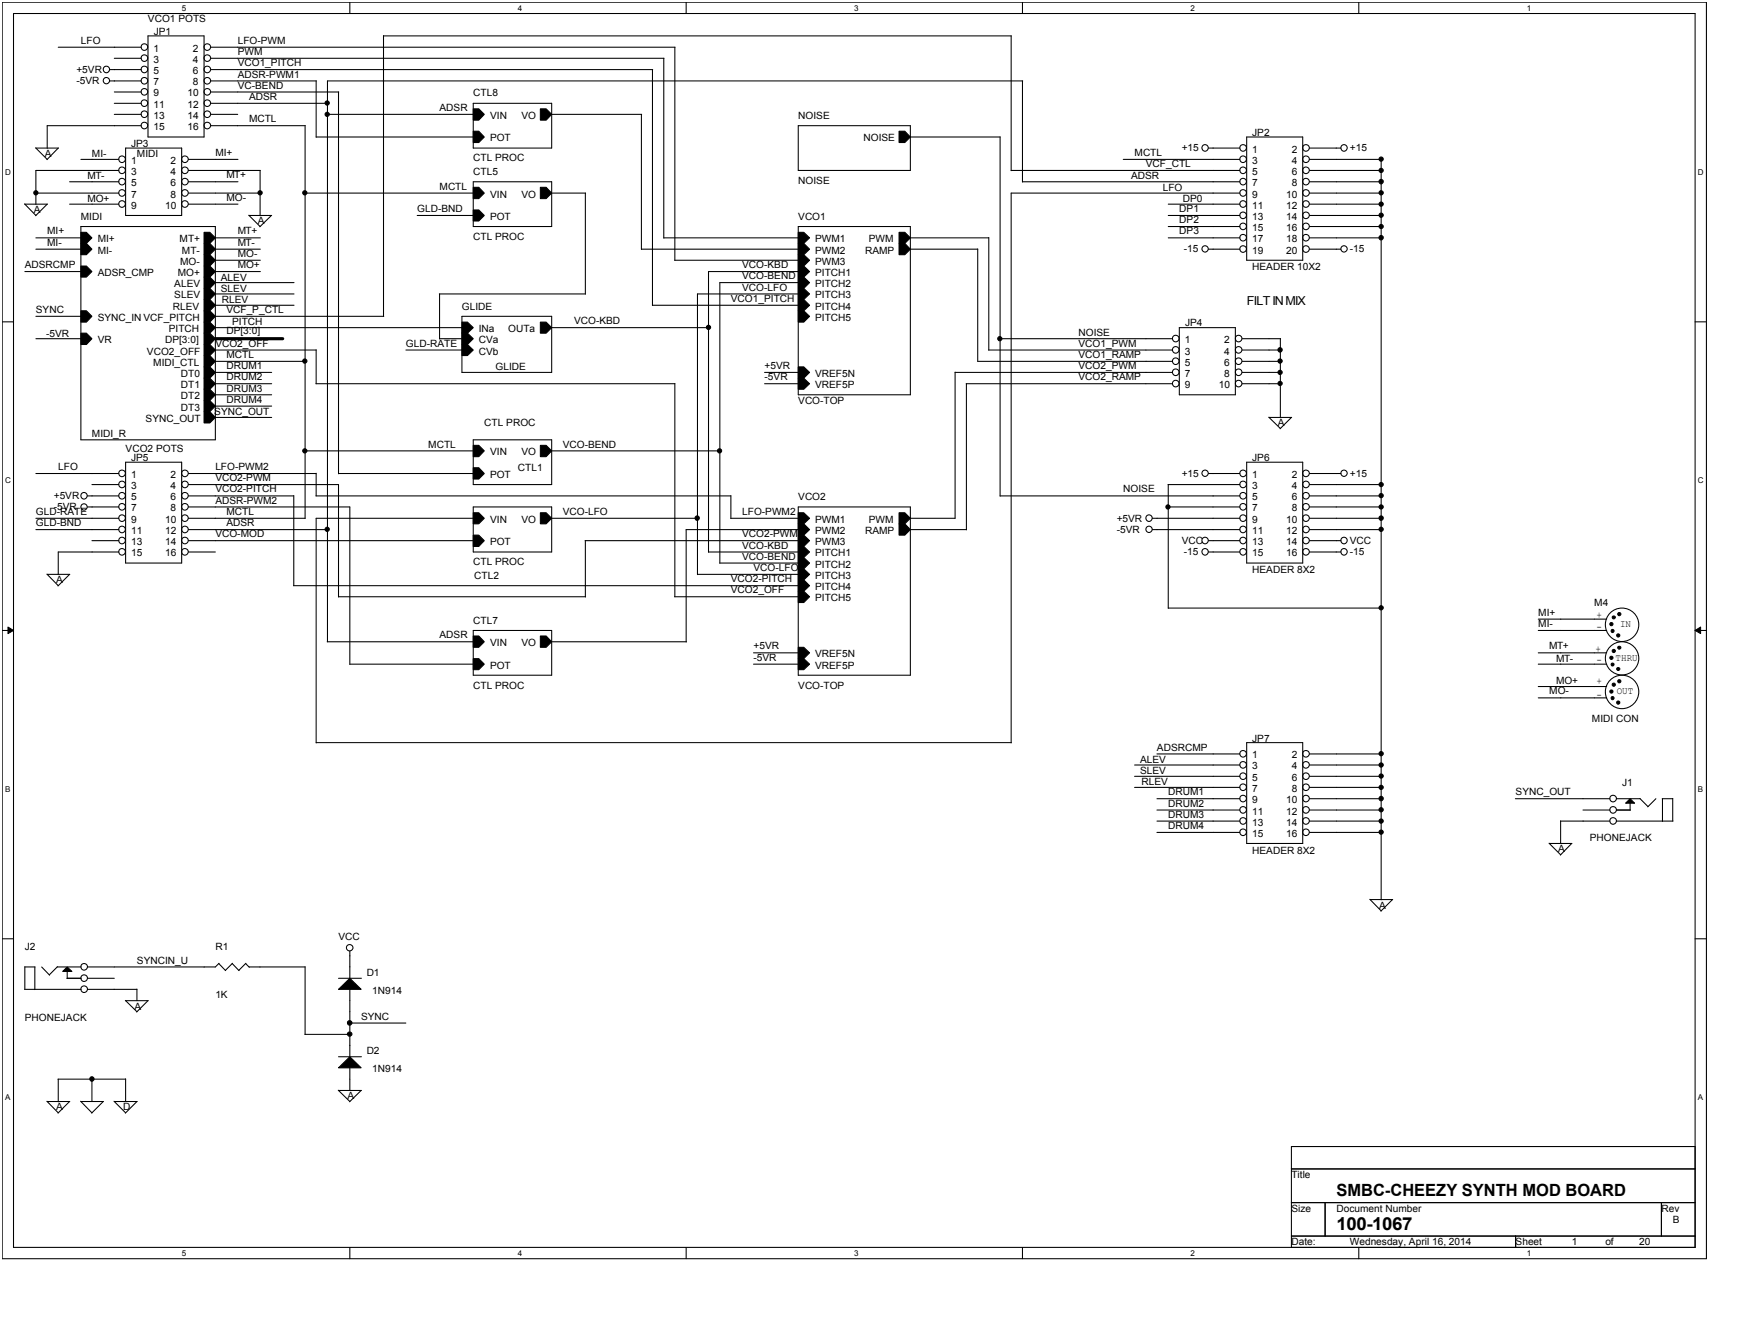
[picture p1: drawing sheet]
<svg xmlns="http://www.w3.org/2000/svg" width="279mm" height="216mm" viewBox="0 0 279 216" stroke-linecap="round" stroke-linejoin="round" font-family="sans-serif">
<path d="M.4 .4h274.1v202h-274.1zM2.2 2.2h270.5v198.3h-270.5z" fill="none" stroke="#000" stroke-width=".17"/>
<g fill="#fff">
<path d="M29.2 .6h.7v1.4h-.7z"/>
<path d="M29.2 200.7h.7v1.4h-.7z"/>
</g>
<path d="M56.3 .4v1.8M56.3 200.5v1.9" fill="none" stroke="#000" stroke-width=".17"/>
<g fill="#fff">
<path d="M83.3 .6h.7v1.4h-.7z"/>
<path d="M83.3 200.7h.7v1.4h-.7z"/>
</g>
<path d="M110.4 .4v1.8M110.4 200.5v1.9" fill="none" stroke="#000" stroke-width=".17"/>
<g fill="#fff">
<path d="M137.4 .6h.7v1.4h-.7z"/>
<path d="M137.4 200.7h.7v1.4h-.7z"/>
</g>
<path d="M164.5 .4v1.8M164.5 200.5v1.9" fill="none" stroke="#000" stroke-width=".17"/>
<g fill="#fff">
<path d="M191.5 .6h.7v1.4h-.7z"/>
<path d="M191.5 200.7h.7v1.4h-.7z"/>
</g>
<path d="M218.6 .4v1.8M218.6 200.5v1.9" fill="none" stroke="#000" stroke-width=".17"/>
<g fill="#fff">
<path d="M245.6 .6h.7v1.4h-.7z"/>
<path d="M245.6 200.7h.7v1.4h-.7z"/>
<path d="M.8 26.9h.9v1.4h-.9z"/>
<path d="M273.1 26.9h.9v1.4h-.9z"/>
<path d="M.8 76.5h.9v1.4h-.9z"/>
<path d="M273.1 76.5h.9v1.4h-.9z"/>
</g>
<path d="M.4 51.7h1.8M272.7 51.7h1.8" fill="none" stroke="#000" stroke-width=".17"/>
<g fill="#fff">
<path d="M.8 126.1h.8v1.4h-.8z"/>
<path d="M273.1 126.1h.8v1.4h-.8z"/>
</g>
<path d="M.4 101.4h1.8M272.7 101.4h1.8" fill="none" stroke="#000" stroke-width=".17"/>
<path d="M1.3 100.8l.9 .6-.9 .5zM272.7 101.4l.8-.6v1.1z" fill="#000"/>
<path d="M1.3 100.8l.9 .6-.9 .5zM272.7 101.4l.8-.6v1.1z" fill="none" stroke="#000" stroke-width=".16"/>
<g fill="#fff">
<path d="M.8 175.7h.8v1.4h-.8z"/>
<path d="M273.1 175.7h.8v1.4h-.8z"/>
</g>
<g fill="none" stroke="#000" stroke-width=".17">
<path d="M9.4 7.6h13.3M17.7 13h5M17.7 11.2h5M18.4 16.6h4.3M18.4 9.4h4.3M18.4 14.8h4.3M18.4 18.4h4.3M23.8 5.8h9v16.2h-9zM33.9 16.6h18.8M33.9 13h17M33.9 11.2h71.1M33.9 7.6h74.7"/>
<path d="M33.9 9.4h72.9M33.9 14.8h20.6M33.9 18.4h4.3M50.9 13v9.1M52.7 18.4h23.5M54.5 14.8v61.4M61.7 5.8h101M61.7 5.7v45.2M76.1 17.5h.9l.9 .9-.9 .9h-.9zM76.1 16.6h12.6v7.2h-12.6zM86.9 17.5h.9l.9 .9-.9 .9h-.9zM88.7 18.4h14.5"/>
<path d="M103.2 18.4v21.7M104.9 11.2v37.9M106.8 9.4v28.9M108.5 7.6v34.3M162.6 5.8v21.6M164.5 13v16.3M164.5 13h-111.8v90.2M4 32.8l1.8 1.8M4 32.8h3.6M5.7 23.8l1.9 1.8M5.8 23.8h3.6M5.8 31h13.3"/>
<path d="M5.8 38.2h7.3M7.6 32.8l-1.9 1.9M9.4 23.8l-1.9 1.9M11.2 29.2h7.9M11.2 32.8h7.9M13 37.3h.9l.9 .9-.9 .9h-.9zM13 39.1h.9l.9 1-.9 .8h-.9zM13 36.4h21.6v34.3h-21.6zM13 25.6h6.1M19.1 27.4h-13.3v5.5M20.2 23.8h9v10.8h-9zM22.7 20.2h-15.1v3.6"/>
<path d="M30.3 29.2h8M30.3 27.4h11.6M30.3 32.8h8M30.3 25.6h8M30.3 31h11.6M32.8 37.3h1l.8 .9-.8 .9h-1zM32.8 39.1h1l.8 1-.8 .8h-1zM33.9 20.2h15.2M34.6 38.2h7.3M40 34.6l1.8 1.8M40.1 34.6h3.6M41.8 27.4v7.3"/>
<path d="M43.7 34.6l-1.9 1.9M49 31h27.1M49.1 20.2v63.2M50.9 22h25.3M67.1 34.6h9.1M76.1 30.1h.9l.9 .9-.9 .9h-.9zM76.1 33.8h.9l.9 .8-.9 .9h-.9zM76.1 21.1h.9l.9 .9-.9 .9h-.9zM76.1 29.2h12.6v7.2h-12.6zM86.9 30.1h.9l.9 .9-.9 .9h-.9zM88.7 31h5.5M94.2 31v16.3"/>
<path d="M106.8 38.2h21.6M128.4 37.3h.9l.9 .9-.9 .9h-.9zM128.4 39.1h.9l.9 1-.9 .8h-.9zM128.4 36.4h18v27.1h-18zM128.4 20.2h18v7.2h-18zM144.6 21.1h.9l.9 .9-.9 .9h-.9zM144.6 37.3h.9l.9 .9-.9 .9h-.9zM144.6 39.1h.9l.9 1-.9 .8h-.9zM146.4 22h14.5M146.4 38.2h12.6M159 38.2v18.1M160.9 22v57.8"/>
<path d="M162.6 27.4h36.8M164.5 29.2h34.9M180.7 25.6h18.7M187.9 36.4h11.5M187.9 34.6h11.5M187.9 32.8h11.5M187.9 38.2h11.5M194.4 23.8h5M199.4 31h-36.8v88.4M200.5 22h9v19.8h-9zM210.6 36.4h11.6M210.6 29.2h11.6"/>
<path d="M210.6 27.4h11.6M210.6 23.8h5.1M210.6 34.6h11.6M210.6 32.8h11.6M210.6 25.6h11.6M210.6 31h11.6M210.6 38.2h11.6M222.2 25.6v119.1M4 43.7h9.1M5.8 50.9h7.3M5.8 40.1h7.3M5.8 54.5h7.3"/>
<path d="M13 42.8h.9l.9 .9-.9 .8h-.9zM13 50h.9l.9 .9-.9 .9h-.9zM13 53.6h.9l.9 .9-.9 .9h-.9zM32.8 40.9h1l.8 .9-.8 1h-1zM32.8 42.8h1l.8 .9-.8 .8h-1zM32.8 44.5h1l.8 .9-.8 1h-1zM32.8 46.4h1l.8 .9-.8 .8h-1zM32.8 48.1h1l.8 1-.8 .9h-1zM32.8 51.8h1l.8 .9-.8 .9h-1zM32.8 57.2h1l.8 .9-.8 .9h-1zM32.8 59h1l.8 .9-.8 .9h-1zM32.8 53.6h1l.8 .9-.8 .9h-1z"/>
<path d="M32.8 55.4h1l.8 .9-.8 .9h-1zM32.8 50h1l.8 .9-.8 .9h-1zM34.6 56.3h16.3M34.6 50.9h27.1M34.6 59.9h9.1M34.6 40.1h7.3M34.6 41.8h7.3M34.6 52.7h39.7M34.6 58.1h14.5M34.6 43.7h7.3M34.6 45.4h12.7M34.6 47.3h12.7"/>
<path d="M34.6 49.1h12.7M50.9 56.2v5.5M65.3 56.3h9M70.7 47.3h23.5M70.7 54.5h3.6M70.7 47.3v7.2M74.3 51.8h.9l.9 .9-.9 .9h-.9zM74.3 53.6h.9l.9 .9-.9 .9h-.9zM74.3 55.4h.9l.9 .9-.9 .9h-.9zM74.3 50.9h14.4v9h-14.4zM86.9 51.8h.9l.9 .9-.9 .9h-.9zM88.7 52.7h25.3"/>
<path d="M103.2 40.1h25.2M104.9 49.1h23.5M108.5 41.8h19.9M123 59.9h5.4M128.4 40.9h.9l.9 .9-.9 1h-.9zM128.4 42.8h.9l.9 .9-.9 .8h-.9zM128.4 44.5h.9l.9 .9-.9 1h-.9zM128.4 46.4h.9l.9 .9-.9 .8h-.9zM128.4 48.1h.9l.9 1-.9 .9h-.9zM128.4 59h.9l.9 .9-.9 .9h-.9zM128.4 50h.9l.9 .9-.9 .9h-.9zM128.4 43.7h-14.4v45.1"/>
<path d="M128.4 45.4h-12.6v45.2M128.4 47.3h-16.2v45.1M146.4 40.1h10.9M153.6 59.9h35M153.6 59.8v23.5h-7.2M157.3 40v18.1h31.3M159 56.3h29.6M160.9 54.5h27.7M189.7 52.7h9v10.8h-9zM194.4 40.1h5M199.8 59.9h6.2M199.8 54.5h6.2"/>
<path d="M199.8 56.3h6.2M199.8 58.1h6.2M205.9 54.5v12.6M210.6 40.1h5.1M5.8 76.1h13.3M14.1 79.7h5M14.8 77.9h4.3M20.2 74.3h9v16.2h-9zM30.3 77.9h24.2v18.1M30.3 79.7h17M30.3 76.1h20.6M32.8 60.8h1l.8 .9-.8 .9h-1z"/>
<path d="M32.8 62.6h1l.8 .9-.8 .9h-1zM32.8 64.4h1l.8 .9-.8 .9h-1zM32.8 66.2h1l.8 .9-.8 .9h-1zM34.6 63.5h9.1M34.6 67.1h9.1M34.6 61.7h9.1M34.6 65.3h9.1M47.3 79.7v14.5M49.1 72.5h27.1M50.8 79.7h66.8M50.8 61.7h57.7M50.9 76.1v3.6"/>
<path d="M54.5 76.1h21.7M76.1 71.6h.9l.9 .9-.9 .9h-.9zM76.1 75.2h.9l.9 .9-.9 .9h-.9zM76.1 70.7h12.6v7.2h-12.6zM86.9 71.6h.9l.9 .9-.9 .9h-.9zM88.7 72.5h27.1M108.5 61.6v34.3M117.6 79.7v3.6M123 61.7h5.4M128.4 60.8h.9l.9 .9-.9 .9h-.9zM155.4 61.7h33.2M155.4 61.7v23.5"/>
<path d="M160.9 79.7h38.5M187.9 77.9h11.5M187.9 77.9v19.9M194.4 76.1h5M199.8 61.7h6.2M200.5 74.3h9v16.2h-9zM204.1 67.1l1.8 1.8M204.1 67.1h3.7M207.7 67.1l-1.8 1.8M210.6 77.9h11.6M210.6 79.7h11.6M210.6 76.1h5.1"/>
<path d="M5.8 83.3h13.3M5.8 85.1h13.3M7.5 92.3l1.9 1.9M7.6 92.3h3.6M11.2 92.3l-1.9 1.9M14.1 81.5h5M14.8 86.9h4.3M19.1 88.7h-9.7v3.7M30.3 81.5h26v25.3M30.3 88.7h4.3M30.3 83.3h18.8M30.3 85.1h22.4"/>
<path d="M30.3 86.9h45.8M47.2 94.2h81.2M54.5 95.9h39.7M76.1 82.4h.9l.9 .9-.9 .9h-.9zM76.1 86h.9l.9 .9-.9 .9h-.9zM76.1 81.5h12.6v7.2h-12.6zM76.2 83.3h-25.3v36.1M86.9 82.4h.9l.9 .9-.9 .9h-.9zM88.7 83.3h23.5M94.1 86.9h34.3M94.2 86.9v9.1M108.5 95.9h19.9"/>
<path d="M112.2 92.3h16.2M114 88.7h14.4M115.8 90.5h12.6M117.5 83.3h10.9M128.4 82.4h.9l.9 .9-.9 .9h-.9zM128.4 84.2h.9l.9 .9-.9 .9h-.9zM128.4 86h.9l.9 .9-.9 .9h-.9zM128.4 87.8h.9l.9 .9-.9 .9h-.9zM128.4 89.6h.9l.9 .9-.9 .9h-.9zM128.4 91.4h.9l.9 .9-.9 .9h-.9zM128.4 93.2h.9l.9 1-.9 .8h-.9zM128.4 95h.9l.9 .9-.9 1h-.9z"/>
<path d="M128.4 81.5h18v27h-18zM128.4 85.1h-18v18.1M144.6 82.4h.9l.9 .9-.9 .9h-.9zM144.6 84.2h.9l.9 .9-.9 .9h-.9zM146.4 85.1h9M185.4 83.3h14M185.4 85.1h14M187.9 81.5h11.5M187.9 97.8h34.3M194.4 88.7h5M194.4 86.9h5M210.6 81.5h11.6"/>
<path d="M210.6 88.7h5.1M210.6 83.3h11.6M210.6 85.1h11.6M210.6 86.9h5.1M247.4 99.5h11M50.9 119.4h111.8M52.6 103.2h23.5M56.3 106.8h19.9M76.1 102.2h.9l.9 1-.9 .9h-.9zM76.1 105.9h.9l.9 .9-.9 .9h-.9zM76.1 101.4h12.6v7.1h-12.6zM86.9 102.2h.9l.9 1-.9 .9h-.9z"/>
<path d="M88.7 103.2h21.7M121.2 104.9h7.2M121.2 106.8h7.2M128.4 104.1h.9l.9 .8-.9 1h-.9zM128.4 105.9h.9l.9 .9-.9 .9h-.9zM200.5 119.4h9v16.2h-9zM247.4 101.4h11M247.4 104.9h11M247.4 106.8h11M247.4 110.4h11M247.4 112.2h11M259.2 101.2h.2l.2 .1-.1 .3h-.3z"/>
<path d="M259.2 106.7h.3v.3h-.3zM259.2 112h.2l.2 .1-.1 .3h-.3zM182.5 123h16.9M182.5 124.8h16.9M182.5 126.6h16.9M186.1 128.4h13.3M186.1 132h13.3M186.1 130.2h13.3M186.1 121.2h13.3M186.1 133.8h13.3M210.6 128.4h11.6M210.6 132h11.6"/>
<path d="M210.6 130.2h11.6M210.6 121.2h11.6M210.6 123h11.6M210.6 124.8h11.6M210.6 126.6h11.6M210.6 133.8h11.6M243.7 128.4h15.2M249.2 135.6l1.8 1.8M249.2 135.6h3.7M251 132h7.9M251 132v3.6M252.8 135.6l-1.8 1.9"/>
<path d="M254.6 130.2h4.3M260 128.4h3.8M260 132h9.1M260 130.2h2.2M262.2 128.4l.7 .7h-1.4zM262.2 129.1v1.2M263.8 128.4l1.3 1.3M266.4 128.4l-1.4 1.3M267.4 128.4h1.7M267.4 128.4v3.6M269.1 128.4v3.6M.4 150.9h1.8"/>
<path d="M4 159h9.1M4 155.4h1.6M4 155.4v3.6M5.6 155.4v3.7M6.7 155.4l1.3 1.4M9.2 155.4h3.9M9.2 155.4l-1.3 1.3M10.8 157.3h2.3M10.8 155.4l.8 .8h-1.5zM10.8 156.2v1.1M14.1 159h7.9M14.1 157.3h4.3"/>
<path d="M22 159v1.9M35.2 154.9l1.1 1.1M35.2 154.9l-.6 .5h-20.5M37.3 154.9l1.1 1.1M37.4 154.9l-1.2 1.1M39.5 154.9l.6 .6M39.6 154.9l-1.2 1.1M40.1 155.4h9M49.1 155.4v10.9M54.5 159l1.8-1.7 1.8 1.7zM54.5 157.3h3.6M56.3 152.9v4.4"/>
<path d="M56.3 159v10.9M220.3 144.6l1.9 1.8M220.4 144.6h3.6M224 144.6l-1.9 1.9M272.7 150.9h1.8M7.5 177l1.9 1.9M7.6 177.1h3.6M9.3 173.5h10.9M9.4 173.5v3.6M11.2 177.1l-1.9 1.8M13 177l1.8 1.9M13 177.1h3.6"/>
<path d="M14.8 173.4v3.7M16.6 177.1l-1.9 1.8M18.3 177l1.9 1.9M18.4 177.1h3.7M20.2 160.8l1.8 1.8M20.2 160.9h3.6M20.2 173.4v3.7M22 177.1l-1.8 1.8M23.8 160.9l-1.8 1.8M49 166.3h7.3M54.4 175.3l1.9 1.8M54.5 171.7l1.8-1.8 1.8 1.8z"/>
<path d="M54.5 175.3h3.6M54.5 169.9h3.6M56.2 164.5h9.1M56.3 171.6v3.7M58.1 175.3l-1.9 1.8M207.7 184.3h65v16.2h-65zM207.7 187.9h65M207.7 193.3h65M207.7 198.7h65M213.1 193.3v5.4M243.8 198.7v1.8M267.2 193.3v5.4"/>
<circle cx="17.1" cy="11.2" r=".52"/>
<circle cx="17.1" cy="13" r=".51"/>
<circle cx="23.2" cy="11.2" r=".54"/>
<circle cx="23.2" cy="9.3" r=".54"/>
<circle cx="23.2" cy="7.6" r=".54"/>
<circle cx="23.2" cy="13" r=".54"/>
<circle cx="23.2" cy="18.4" r=".54"/>
<circle cx="23.2" cy="16.6" r=".54"/>
<circle cx="23.2" cy="14.8" r=".54"/>
<circle cx="33.3" cy="11.2" r=".54"/>
<circle cx="33.3" cy="9.3" r=".54"/>
<circle cx="33.3" cy="7.6" r=".54"/>
<circle cx="33.3" cy="13" r=".54"/>
<circle cx="33.3" cy="18.4" r=".54"/>
<circle cx="33.3" cy="14.8" r=".54"/>
<circle cx="33.3" cy="16.6" r=".54"/>
<circle cx="52.6" cy="16.6" r=".34"/>
<circle cx="52.6" cy="18.4" r=".34"/>
<circle cx="5.8" cy="31" r=".34"/>
<circle cx="19.6" cy="31" r=".54"/>
<circle cx="19.6" cy="25.6" r=".54"/>
<circle cx="19.6" cy="29.2" r=".54"/>
<circle cx="19.6" cy="27.4" r=".54"/>
<circle cx="19.6" cy="32.8" r=".54"/>
<circle cx="23.2" cy="20.2" r=".54"/>
<circle cx="29.7" cy="29.2" r=".54"/>
<circle cx="29.7" cy="25.6" r=".54"/>
<circle cx="29.7" cy="31" r=".54"/>
<circle cx="29.7" cy="27.4" r=".54"/>
<circle cx="29.7" cy="32.8" r=".54"/>
<circle cx="33.3" cy="20.2" r=".54"/>
<circle cx="41.8" cy="31" r=".34"/>
<circle cx="49" cy="31" r=".34"/>
<circle cx="193.8" cy="23.8" r=".52"/>
<circle cx="200" cy="25.6" r=".54"/>
<circle cx="200" cy="29.2" r=".54"/>
<circle cx="200" cy="27.4" r=".54"/>
<circle cx="200" cy="31" r=".54"/>
<circle cx="200" cy="23.8" r=".54"/>
<circle cx="200" cy="34.6" r=".54"/>
<circle cx="200" cy="32.8" r=".54"/>
<circle cx="200" cy="38.2" r=".54"/>
<circle cx="200" cy="36.4" r=".54"/>
<circle cx="210.1" cy="27.4" r=".54"/>
<circle cx="210.1" cy="23.8" r=".54"/>
<circle cx="210.1" cy="31" r=".54"/>
<circle cx="210.1" cy="25.6" r=".54"/>
<circle cx="210.1" cy="29.2" r=".54"/>
<circle cx="210.1" cy="34.6" r=".54"/>
<circle cx="210.1" cy="32.8" r=".54"/>
<circle cx="210.1" cy="38.2" r=".54"/>
<circle cx="210.1" cy="36.4" r=".54"/>
<circle cx="216.2" cy="23.8" r=".52"/>
<circle cx="222.1" cy="29.2" r=".35"/>
<circle cx="222.1" cy="38.2" r=".35"/>
<circle cx="222.2" cy="27.4" r=".34"/>
<circle cx="222.2" cy="25.6" r=".34"/>
<circle cx="222.2" cy="31" r=".34"/>
<circle cx="222.2" cy="32.8" r=".34"/>
<circle cx="222.2" cy="34.6" r=".34"/>
<circle cx="222.2" cy="36.4" r=".34"/>
<circle cx="49" cy="58" r=".34"/>
<circle cx="114" cy="52.6" r=".34"/>
<circle cx="160.8" cy="54.4" r=".34"/>
<circle cx="189.1" cy="56.2" r=".54"/>
<circle cx="189.1" cy="59.8" r=".54"/>
<circle cx="189.1" cy="54.4" r=".54"/>
<circle cx="189.1" cy="58.1" r=".54"/>
<circle cx="193.8" cy="40" r=".51"/>
<circle cx="199.2" cy="56.2" r=".54"/>
<circle cx="199.2" cy="59.8" r=".54"/>
<circle cx="199.2" cy="54.4" r=".54"/>
<circle cx="199.2" cy="58.1" r=".54"/>
<circle cx="200" cy="40" r=".54"/>
<circle cx="205.9" cy="56.2" r=".35"/>
<circle cx="205.9" cy="59.9" r=".34"/>
<circle cx="205.9" cy="58" r=".34"/>
<circle cx="210.1" cy="40" r=".54"/>
<circle cx="216.2" cy="40" r=".51"/>
<circle cx="13.5" cy="79.7" r=".52"/>
<circle cx="19.6" cy="76.1" r=".54"/>
<circle cx="19.6" cy="79.7" r=".54"/>
<circle cx="19.6" cy="77.9" r=".54"/>
<circle cx="29.7" cy="76.1" r=".54"/>
<circle cx="29.7" cy="79.7" r=".54"/>
<circle cx="29.7" cy="77.9" r=".54"/>
<circle cx="49" cy="72.5" r=".34"/>
<circle cx="115.7" cy="72.5" r=".34"/>
<circle cx="189.1" cy="61.7" r=".54"/>
<circle cx="193.8" cy="76.1" r=".51"/>
<circle cx="199.2" cy="61.7" r=".54"/>
<circle cx="200" cy="76.1" r=".54"/>
<circle cx="200" cy="79.7" r=".54"/>
<circle cx="200" cy="77.9" r=".54"/>
<circle cx="205.9" cy="61.6" r=".34"/>
<circle cx="210.1" cy="79.7" r=".54"/>
<circle cx="210.1" cy="76.1" r=".54"/>
<circle cx="210.1" cy="77.9" r=".54"/>
<circle cx="216.2" cy="76.1" r=".51"/>
<circle cx="222.2" cy="79.7" r=".34"/>
<circle cx="222.2" cy="77.9" r=".34"/>
<circle cx="13.5" cy="81.5" r=".51"/>
<circle cx="19.6" cy="88.7" r=".54"/>
<circle cx="19.6" cy="83.3" r=".54"/>
<circle cx="19.6" cy="85.1" r=".54"/>
<circle cx="19.6" cy="81.5" r=".54"/>
<circle cx="19.6" cy="86.9" r=".54"/>
<circle cx="29.7" cy="88.7" r=".54"/>
<circle cx="29.7" cy="85.1" r=".54"/>
<circle cx="29.7" cy="83.3" r=".54"/>
<circle cx="29.7" cy="81.5" r=".54"/>
<circle cx="29.7" cy="86.9" r=".54"/>
<circle cx="52.6" cy="85.1" r=".34"/>
<circle cx="112.1" cy="83.3" r=".35"/>
<circle cx="184.8" cy="83.3" r=".52"/>
<circle cx="184.8" cy="85.1" r=".51"/>
<circle cx="187.9" cy="81.5" r=".34"/>
<circle cx="193.8" cy="88.7" r=".52"/>
<circle cx="193.8" cy="86.9" r=".52"/>
<circle cx="200" cy="85.1" r=".54"/>
<circle cx="200" cy="88.7" r=".54"/>
<circle cx="200" cy="81.5" r=".54"/>
<circle cx="200" cy="83.3" r=".54"/>
<circle cx="200" cy="86.9" r=".54"/>
<circle cx="210.1" cy="83.3" r=".54"/>
<circle cx="210.1" cy="85.1" r=".54"/>
<circle cx="210.1" cy="81.5" r=".54"/>
<circle cx="210.1" cy="88.7" r=".54"/>
<circle cx="210.1" cy="86.9" r=".54"/>
<circle cx="216.2" cy="88.7" r=".52"/>
<circle cx="216.2" cy="86.9" r=".52"/>
<circle cx="222.1" cy="83.3" r=".35"/>
<circle cx="222.2" cy="85.1" r=".34"/>
<circle cx="222.2" cy="81.5" r=".34"/>
<circle cx="222.2" cy="97.7" r=".34"/>
<circle cx="259.6" cy="99.2" r=".25"/>
<circle cx="260.5" cy="98.7" r=".26"/>
<circle cx="259.2" cy="105.8" r=".26"/>
<circle cx="259.2" cy="100.3" r=".26"/>
<circle cx="259.2" cy="111.2" r=".26"/>
<circle cx="259.6" cy="110.1" r=".26"/>
<circle cx="259.6" cy="104.7" r=".26"/>
<circle cx="260.3" cy="102.2" r=".26"/>
<circle cx="260.3" cy="113" r=".26"/>
<circle cx="260.3" cy="107.5" r=".25"/>
<circle cx="260.5" cy="109.5" r=".25"/>
<circle cx="260.5" cy="104.1" r=".25"/>
<circle cx="260.9" cy="100.4" r="2.69"/>
<circle cx="260.9" cy="111.2" r="2.69"/>
<circle cx="260.9" cy="105.8" r="2.68"/>
<circle cx="200" cy="126.6" r=".54"/>
<circle cx="200" cy="124.8" r=".54"/>
<circle cx="200" cy="121.2" r=".54"/>
<circle cx="200" cy="123" r=".54"/>
<circle cx="200" cy="128.4" r=".54"/>
<circle cx="200" cy="130.2" r=".54"/>
<circle cx="200" cy="132" r=".54"/>
<circle cx="200" cy="133.8" r=".54"/>
<circle cx="210.1" cy="132" r=".54"/>
<circle cx="210.1" cy="126.6" r=".54"/>
<circle cx="210.1" cy="121.2" r=".54"/>
<circle cx="210.1" cy="128.4" r=".54"/>
<circle cx="210.1" cy="130.2" r=".54"/>
<circle cx="210.1" cy="124.8" r=".54"/>
<circle cx="210.1" cy="123" r=".54"/>
<circle cx="210.1" cy="133.8" r=".54"/>
<circle cx="222.1" cy="128.4" r=".35"/>
<circle cx="222.2" cy="121.2" r=".34"/>
<circle cx="222.2" cy="130.2" r=".34"/>
<circle cx="222.2" cy="123" r=".34"/>
<circle cx="222.2" cy="124.8" r=".34"/>
<circle cx="222.2" cy="126.6" r=".34"/>
<circle cx="222.2" cy="132" r=".34"/>
<circle cx="222.2" cy="133.8" r=".34"/>
<circle cx="259.5" cy="128.4" r=".54"/>
<circle cx="259.5" cy="132" r=".54"/>
<circle cx="259.5" cy="130.2" r=".54"/>
<circle cx="13.5" cy="157.2" r=".54"/>
<circle cx="13.5" cy="159" r=".54"/>
<circle cx="13.5" cy="155.4" r=".54"/>
<circle cx="56.3" cy="152.4" r=".52"/>
<circle cx="14.8" cy="173.5" r=".35"/>
<circle cx="56.2" cy="164.4" r=".37"/>
<circle cx="56.3" cy="166.2" r=".36"/>
</g>
<g fill="#000">
<path d="M262.2 128.4l.7 .7h-1.4zM10.8 155.4l.8 .8h-1.5zM54.5 159l1.8-1.7 1.8 1.7zM54.5 171.7l1.8-1.8 1.8 1.8z"/>
<path d="M76.1 17.5h.9l.9 .9-.9 .9h-.9z" fill-rule="evenodd"/>
<path d="M86.9 17.5h.9l.9 .9-.9 .9h-.9z" fill-rule="evenodd"/>
<path d="M13 37.3h.9l.9 .9-.9 .9h-.9z" fill-rule="evenodd"/>
<path d="M32.8 37.3h1l.8 .9-.8 .9h-1z" fill-rule="evenodd"/>
<path d="M76.1 30.1h.9l.9 .9-.9 .9h-.9z" fill-rule="evenodd"/>
<path d="M76.1 33.8h.9l.9 .8-.9 .9h-.9z" fill-rule="evenodd"/>
<path d="M76.1 21.1h.9l.9 .9-.9 .9h-.9z" fill-rule="evenodd"/>
<path d="M86.9 30.1h.9l.9 .9-.9 .9h-.9z" fill-rule="evenodd"/>
<path d="M128.4 37.3h.9l.9 .9-.9 .9h-.9z" fill-rule="evenodd"/>
<path d="M144.6 21.1h.9l.9 .9-.9 .9h-.9z" fill-rule="evenodd"/>
<path d="M144.6 37.3h.9l.9 .9-.9 .9h-.9z" fill-rule="evenodd"/>
<path d="M13 39.1h.9l.9 1-.9 .8h-.9z" fill-rule="evenodd"/>
<path d="M13 42.8h.9l.9 .9-.9 .8h-.9z" fill-rule="evenodd"/>
<path d="M13 50h.9l.9 .9-.9 .9h-.9z" fill-rule="evenodd"/>
<path d="M13 53.6h.9l.9 .9-.9 .9h-.9z" fill-rule="evenodd"/>
<path d="M32.8 39.1h1l.8 1-.8 .8h-1z" fill-rule="evenodd"/>
<path d="M32.8 40.9h1l.8 .9-.8 1h-1z" fill-rule="evenodd"/>
<path d="M32.8 42.8h1l.8 .9-.8 .8h-1z" fill-rule="evenodd"/>
<path d="M32.8 44.5h1l.8 .9-.8 1h-1z" fill-rule="evenodd"/>
<path d="M32.8 46.4h1l.8 .9-.8 .8h-1z" fill-rule="evenodd"/>
<path d="M32.8 48.1h1l.8 1-.8 .9h-1z" fill-rule="evenodd"/>
<path d="M32.8 51.8h1l.8 .9-.8 .9h-1z" fill-rule="evenodd"/>
<path d="M32.8 57.2h1l.8 .9-.8 .9h-1z" fill-rule="evenodd"/>
<path d="M32.8 59h1l.8 .9-.8 .9h-1z" fill-rule="evenodd"/>
<path d="M32.8 53.6h1l.8 .9-.8 .9h-1z" fill-rule="evenodd"/>
<path d="M32.8 55.4h1l.8 .9-.8 .9h-1z" fill-rule="evenodd"/>
<path d="M32.8 50h1l.8 .9-.8 .9h-1z" fill-rule="evenodd"/>
<path d="M74.3 51.8h.9l.9 .9-.9 .9h-.9z" fill-rule="evenodd"/>
<path d="M74.3 53.6h.9l.9 .9-.9 .9h-.9z" fill-rule="evenodd"/>
<path d="M74.3 55.4h.9l.9 .9-.9 .9h-.9z" fill-rule="evenodd"/>
<path d="M86.9 51.8h.9l.9 .9-.9 .9h-.9z" fill-rule="evenodd"/>
<path d="M128.4 39.1h.9l.9 1-.9 .8h-.9z" fill-rule="evenodd"/>
<path d="M128.4 40.9h.9l.9 .9-.9 1h-.9z" fill-rule="evenodd"/>
<path d="M128.4 42.8h.9l.9 .9-.9 .8h-.9z" fill-rule="evenodd"/>
<path d="M128.4 44.5h.9l.9 .9-.9 1h-.9z" fill-rule="evenodd"/>
<path d="M128.4 46.4h.9l.9 .9-.9 .8h-.9z" fill-rule="evenodd"/>
<path d="M128.4 48.1h.9l.9 1-.9 .9h-.9z" fill-rule="evenodd"/>
<path d="M128.4 59h.9l.9 .9-.9 .9h-.9z" fill-rule="evenodd"/>
<path d="M128.4 50h.9l.9 .9-.9 .9h-.9z" fill-rule="evenodd"/>
<path d="M144.6 39.1h.9l.9 1-.9 .8h-.9z" fill-rule="evenodd"/>
<path d="M32.8 60.8h1l.8 .9-.8 .9h-1z" fill-rule="evenodd"/>
<path d="M32.8 62.6h1l.8 .9-.8 .9h-1z" fill-rule="evenodd"/>
<path d="M32.8 64.4h1l.8 .9-.8 .9h-1z" fill-rule="evenodd"/>
<path d="M32.8 66.2h1l.8 .9-.8 .9h-1z" fill-rule="evenodd"/>
<path d="M76.1 71.6h.9l.9 .9-.9 .9h-.9z" fill-rule="evenodd"/>
<path d="M76.1 75.2h.9l.9 .9-.9 .9h-.9z" fill-rule="evenodd"/>
<path d="M86.9 71.6h.9l.9 .9-.9 .9h-.9z" fill-rule="evenodd"/>
<path d="M128.4 60.8h.9l.9 .9-.9 .9h-.9z" fill-rule="evenodd"/>
<path d="M76.1 82.4h.9l.9 .9-.9 .9h-.9z" fill-rule="evenodd"/>
<path d="M76.1 86h.9l.9 .9-.9 .9h-.9z" fill-rule="evenodd"/>
<path d="M86.9 82.4h.9l.9 .9-.9 .9h-.9z" fill-rule="evenodd"/>
<path d="M128.4 82.4h.9l.9 .9-.9 .9h-.9z" fill-rule="evenodd"/>
<path d="M128.4 84.2h.9l.9 .9-.9 .9h-.9z" fill-rule="evenodd"/>
<path d="M128.4 86h.9l.9 .9-.9 .9h-.9z" fill-rule="evenodd"/>
<path d="M128.4 87.8h.9l.9 .9-.9 .9h-.9z" fill-rule="evenodd"/>
<path d="M128.4 89.6h.9l.9 .9-.9 .9h-.9z" fill-rule="evenodd"/>
<path d="M128.4 91.4h.9l.9 .9-.9 .9h-.9z" fill-rule="evenodd"/>
<path d="M128.4 93.2h.9l.9 1-.9 .8h-.9z" fill-rule="evenodd"/>
<path d="M128.4 95h.9l.9 .9-.9 1h-.9z" fill-rule="evenodd"/>
<path d="M144.6 82.4h.9l.9 .9-.9 .9h-.9z" fill-rule="evenodd"/>
<path d="M144.6 84.2h.9l.9 .9-.9 .9h-.9z" fill-rule="evenodd"/>
<path d="M76.1 102.2h.9l.9 1-.9 .9h-.9z" fill-rule="evenodd"/>
<path d="M76.1 105.9h.9l.9 .9-.9 .9h-.9z" fill-rule="evenodd"/>
<path d="M86.9 102.2h.9l.9 1-.9 .9h-.9z" fill-rule="evenodd"/>
<path d="M128.4 104.1h.9l.9 .8-.9 1h-.9z" fill-rule="evenodd"/>
<path d="M128.4 105.9h.9l.9 .9-.9 .9h-.9z" fill-rule="evenodd"/>
<path d="M259.2 101.2h.2l.2 .1-.1 .3h-.3z" fill-rule="evenodd"/>
<path d="M259.2 106.7h.3v.3h-.3z" fill-rule="evenodd"/>
<path d="M259.2 112h.2l.2 .1-.1 .3h-.3z" fill-rule="evenodd"/>
<circle cx="52.6" cy="16.6" r=".34"/>
<circle cx="52.6" cy="18.4" r=".34"/>
<circle cx="5.8" cy="31" r=".34"/>
<circle cx="41.8" cy="31" r=".34"/>
<circle cx="49" cy="31" r=".34"/>
<circle cx="222.1" cy="29.2" r=".35"/>
<circle cx="222.1" cy="38.2" r=".35"/>
<circle cx="222.2" cy="27.4" r=".34"/>
<circle cx="222.2" cy="25.6" r=".34"/>
<circle cx="222.2" cy="31" r=".34"/>
<circle cx="222.2" cy="32.8" r=".34"/>
<circle cx="222.2" cy="34.6" r=".34"/>
<circle cx="222.2" cy="36.4" r=".34"/>
<circle cx="49" cy="58" r=".34"/>
<circle cx="114" cy="52.6" r=".34"/>
<circle cx="160.8" cy="54.4" r=".34"/>
<circle cx="205.9" cy="56.2" r=".35"/>
<circle cx="205.9" cy="59.9" r=".34"/>
<circle cx="205.9" cy="58" r=".34"/>
<circle cx="49" cy="72.5" r=".34"/>
<circle cx="115.7" cy="72.5" r=".34"/>
<circle cx="205.9" cy="61.6" r=".34"/>
<circle cx="222.2" cy="79.7" r=".34"/>
<circle cx="222.2" cy="77.9" r=".34"/>
<circle cx="52.6" cy="85.1" r=".34"/>
<circle cx="112.1" cy="83.3" r=".35"/>
<circle cx="187.9" cy="81.5" r=".34"/>
<circle cx="222.1" cy="83.3" r=".35"/>
<circle cx="222.2" cy="85.1" r=".34"/>
<circle cx="222.2" cy="81.5" r=".34"/>
<circle cx="222.2" cy="97.7" r=".34"/>
<circle cx="259.6" cy="99.2" r=".25"/>
<circle cx="260.5" cy="98.7" r=".26"/>
<circle cx="259.2" cy="105.8" r=".26"/>
<circle cx="259.2" cy="100.3" r=".26"/>
<circle cx="259.2" cy="111.2" r=".26"/>
<circle cx="259.6" cy="110.1" r=".26"/>
<circle cx="259.6" cy="104.7" r=".26"/>
<circle cx="260.3" cy="102.2" r=".26"/>
<circle cx="260.3" cy="113" r=".26"/>
<circle cx="260.3" cy="107.5" r=".25"/>
<circle cx="260.5" cy="109.5" r=".25"/>
<circle cx="260.5" cy="104.1" r=".25"/>
<circle cx="222.1" cy="128.4" r=".35"/>
<circle cx="222.2" cy="121.2" r=".34"/>
<circle cx="222.2" cy="130.2" r=".34"/>
<circle cx="222.2" cy="123" r=".34"/>
<circle cx="222.2" cy="124.8" r=".34"/>
<circle cx="222.2" cy="126.6" r=".34"/>
<circle cx="222.2" cy="132" r=".34"/>
<circle cx="222.2" cy="133.8" r=".34"/>
<circle cx="14.8" cy="173.5" r=".35"/>
<circle cx="56.2" cy="164.4" r=".37"/>
<circle cx="56.3" cy="166.2" r=".36"/>
</g>
<path d="M34.6 54.5h10.9" fill="none" stroke="#000" stroke-width=".51"/>
<text font-size="2.9" x="215" y="197.8">100-1067</text>
<text font-size="2.7" x="215" y="192.2">SMBC-CHEEZY SYNTH MOD BOARD</text>
<text font-size="2" x="200.5" y="49.1">FILT IN MIX</text>
<g font-size="1.6">
<text x="23.8" y="3.6">VCO1 POTS</text>
<text x="24.7" y="5.6">JP1</text>
<text x="12.3" y="11.7">+5VR</text>
<text x="13" y="7">LFO</text>
<text x="24.7" y="8.3">1</text>
<text x="24.7" y="10.1">3</text>
<text x="24.7" y="11.9">5</text>
<text x="31" y="8.3">2</text>
<text x="31" y="10.1">4</text>
<text x="31" y="11.9">6</text>
<text x="38.2" y="8.9">PWM</text>
<text x="38.2" y="10.6">VCO1_PITCH</text>
<text x="38.2" y="7">LFO-PWM</text>
<text x="12.3" y="13.5">-5VR</text>
<text x="24.7" y="13.7">7</text>
<text x="24.7" y="15.5">9</text>
<text x="24.7" y="17.3">11</text>
<text x="30.2" y="17.3">12</text>
<text x="30.2" y="15.5">10</text>
<text x="31" y="13.7">8</text>
<text x="38.2" y="14.2">VC-BEND</text>
<text x="38.2" y="12.5">ADSR-PWM1</text>
<text x="40.1" y="16.1">ADSR</text>
<text x="70.7" y="17.9">ADSR</text>
<text x="76.1" y="15.5">CTL8</text>
<text x="21.1" y="23.6">JP3</text>
<text x="24.7" y="19.1">13</text>
<text x="24.7" y="20.9">15</text>
<text x="30.2" y="19.1">14</text>
<text x="30.2" y="20.9">16</text>
<text x="40.1" y="19.7">MCTL</text>
<text x="78.8" y="19.1">VIN</text>
<text x="78.8" y="22.7">POT</text>
<text x="83.9" y="19.1">VO</text>
<text x="128.4" y="19.1">NOISE</text>
<text x="138.9" y="22.7">NOISE</text>
<text x="201.4" y="21.8">JP2</text>
<text x="7.2" y="25.2">A</text>
<text x="14.1" y="28.8">MT-</text>
<text x="14.8" y="25.2">MI-</text>
<text x="21.1" y="26.3">1</text>
<text x="21.1" y="28.1">3</text>
<text x="21.1" y="29.9">5</text>
<text x="22" y="25.2">MIDI</text>
<text x="27.4" y="26.3">2</text>
<text x="27.4" y="28.1">4</text>
<text x="27.4" y="29.9">6</text>
<text x="34.6" y="25.1">MI+</text>
<text x="36.4" y="28.7">MT+</text>
<text x="76.1" y="28.1">CTL5</text>
<text x="76.1" y="26">CTL PROC</text>
<text x="128.4" y="29.6">NOISE</text>
<text x="181.9" y="28.8">ADSR</text>
<text x="182.5" y="25.1">MCTL</text>
<text x="184.3" y="26.9">VCF_CTL</text>
<text x="190.1" y="24.4">+15</text>
<text x="201.4" y="24.5">1</text>
<text x="201.4" y="26.3">3</text>
<text x="201.4" y="28.1">5</text>
<text x="201.4" y="29.9">7</text>
<text x="207.8" y="24.5">2</text>
<text x="207.8" y="26.3">4</text>
<text x="207.8" y="28.1">6</text>
<text x="207.8" y="29.9">8</text>
<text x="217.1" y="24.4">+15</text>
<text x="5.4" y="34.3">A</text>
<text x="13" y="35.4">MIDI</text>
<text x="14.1" y="32.5">MO+</text>
<text x="21.1" y="31.8">7</text>
<text x="21.1" y="33.5">9</text>
<text x="26.6" y="33.5">10</text>
<text x="27.4" y="31.8">8</text>
<text x="36.4" y="32.3">MO-</text>
<text x="67.1" y="34.1">GLD-BND</text>
<text x="70.7" y="30.5">MCTL</text>
<text x="78.8" y="31.8">VIN</text>
<text x="78.8" y="35.4">POT</text>
<text x="83.9" y="31.8">VO</text>
<text x="128.4" y="35.4">VCO1</text>
<text x="187" y="30.7">LFO</text>
<text x="189.7" y="35.9">DP2</text>
<text x="189.7" y="34.1">DP1</text>
<text x="190.2" y="32.5">DP0</text>
<text x="201.4" y="31.8">9</text>
<text x="201.4" y="33.5">11</text>
<text x="201.4" y="35.4">13</text>
<text x="206.9" y="33.5">12</text>
<text x="206.9" y="35.4">14</text>
<text x="206.9" y="31.8">10</text>
<text x="7.6" y="37.7">MI+</text>
<text x="7.6" y="39.5">MI-</text>
<text x="15.7" y="39">MI+</text>
<text x="15.7" y="40.8">MI-</text>
<text x="28.9" y="39">MT+</text>
<text x="29.3" y="40.8">MT-</text>
<text x="38.2" y="37.7">MT+</text>
<text x="38.2" y="39.5">MT-</text>
<text x="38.2" y="41.3">MO-</text>
<text x="41.5" y="36.1">A</text>
<text x="76.1" y="38.6">CTL PROC</text>
<text x="131.1" y="39">PWM1</text>
<text x="131.1" y="40.8">PWM2</text>
<text x="139.2" y="40.8">RAMP</text>
<text x="139.7" y="39">PWM</text>
<text x="189.7" y="37.7">DP3</text>
<text x="190.4" y="40.6">-15</text>
<text x="201.4" y="37.1">15</text>
<text x="201.4" y="39">17</text>
<text x="201.4" y="40.8">19</text>
<text x="206.9" y="37.1">16</text>
<text x="206.9" y="39">18</text>
<text x="206.9" y="40.8">20</text>
<text x="217.1" y="40.6">-15</text>
<text x="4" y="43.1">ADSRCMP</text>
<text x="15.7" y="44.4">ADSR_CMP</text>
<text x="28" y="46.2">ALEV</text>
<text x="28" y="48">SLEV</text>
<text x="28.6" y="44.4">MO+</text>
<text x="29" y="42.6">MO-</text>
<text x="35.5" y="45.1">ALEV</text>
<text x="35.5" y="46.9">SLEV</text>
<text x="38.2" y="43.1">MO+</text>
<text x="119.4" y="46.7">VCO-LFO</text>
<text x="119.4" y="43.1">VCO-KBD</text>
<text x="119.4" y="44.9">VCO-BEND</text>
<text x="131.1" y="42.6">PWM3</text>
<text x="131.1" y="44.4">PITCH1</text>
<text x="131.1" y="46.2">PITCH2</text>
<text x="131.1" y="48">PITCH3</text>
<text x="201.4" y="43.4">HEADER 10X2</text>
<text x="5.8" y="50.3">SYNC</text>
<text x="15.7" y="51.6">SYNC_IN VCF_PITCH</text>
<text x="27.1" y="53.4">PITCH</text>
<text x="27.8" y="49.8">RLEV</text>
<text x="35.7" y="48.7">RLEV</text>
<text x="36.4" y="53.7">DP[3:0]</text>
<text x="36.4" y="50.3">VCF_P_CTL</text>
<text x="37.3" y="52.3">PITCH</text>
<text x="74.3" y="49.8">GLIDE</text>
<text x="77" y="53.4">INa</text>
<text x="81.8" y="53.4">OUTa</text>
<text x="92.3" y="52.1">VCO-KBD</text>
<text x="117.6" y="48.5">VCO1_PITCH</text>
<text x="131.1" y="49.8">PITCH4</text>
<text x="131.1" y="51.6">PITCH5</text>
<text x="173.5" y="53.9">NOISE</text>
<text x="190.6" y="52.5">JP4</text>
<text x="7.4" y="54.1">-5VR</text>
<text x="15.7" y="55.2">VR</text>
<text x="23.6" y="57">VCO2_OFF</text>
<text x="24.7" y="58.8">MIDI_CTL</text>
<text x="26.6" y="55.2">DP[3:0]</text>
<text x="34.6" y="55.7">VCO2_OFF</text>
<text x="36.4" y="57.5">MCTL</text>
<text x="36.4" y="59.3">DRUM1</text>
<text x="65.3" y="55.7">GLD-RATE</text>
<text x="77" y="55.2">CVa</text>
<text x="77" y="57">CVb</text>
<text x="79.7" y="59.5">GLIDE</text>
<text x="123" y="59.3">+5VR</text>
<text x="173.5" y="57.5">VCO1_RAMP</text>
<text x="173.5" y="55.7">VCO1_PWM</text>
<text x="173.5" y="59.3">VCO2_PWM</text>
<text x="190.6" y="55.2">1</text>
<text x="190.6" y="57">3</text>
<text x="190.6" y="58.8">5</text>
<text x="196.9" y="55.2">2</text>
<text x="196.9" y="57">4</text>
<text x="196.9" y="58.8">6</text>
<text x="29.1" y="60.6">DT0</text>
<text x="29.1" y="62.4">DT1</text>
<text x="29.1" y="64.2">DT2</text>
<text x="36.4" y="61.1">DRUM2</text>
<text x="36.4" y="63">DRUM3</text>
<text x="36.4" y="64.7">DRUM4</text>
<text x="123" y="61.1">-5VR</text>
<text x="128.4" y="64.9">VCO-TOP</text>
<text x="131.1" y="60.6">VREF5N</text>
<text x="131.1" y="62.4">VREF5P</text>
<text x="173.5" y="61.1">VCO2_RAMP</text>
<text x="190.6" y="60.6">7</text>
<text x="190.6" y="62.4">9</text>
<text x="196" y="62.4">10</text>
<text x="196.9" y="60.6">8</text>
<text x="14.8" y="70.3">MIDI_R</text>
<text x="23.4" y="67.8">SYNC_OUT</text>
<text x="29.1" y="66">DT3</text>
<text x="34.5" y="66.7">SYNC_OUT</text>
<text x="68.9" y="72">MCTL</text>
<text x="77.9" y="68.5">CTL PROC</text>
<text x="90.5" y="72">VCO-BEND</text>
<text x="205.6" y="68.5">A</text>
<text x="9.4" y="75.6">LFO</text>
<text x="20.2" y="72.7">VCO2 POTS</text>
<text x="21.1" y="74.1">JP5</text>
<text x="21.1" y="76.8">1</text>
<text x="27.4" y="76.8">2</text>
<text x="34.6" y="75.6">LFO-PWM2</text>
<text x="34.6" y="77.4">VCO2-PWM</text>
<text x="78.8" y="73.2">VIN</text>
<text x="78.8" y="76.8">POT</text>
<text x="83.3" y="75.7">CTL1</text>
<text x="83.9" y="73.2">VO</text>
<text x="190.1" y="76.6">+15</text>
<text x="201.4" y="74.1">JP6</text>
<text x="201.4" y="76.8">1</text>
<text x="207.8" y="76.8">2</text>
<text x="217.1" y="76.6">+15</text>
<text x="5.8" y="82.8">GLD-RATE</text>
<text x="8.6" y="82">-5VR</text>
<text x="8.6" y="80.3">+5VR</text>
<text x="21.1" y="78.6">3</text>
<text x="21.1" y="80.4">5</text>
<text x="21.1" y="82.2">7</text>
<text x="27.4" y="78.6">4</text>
<text x="27.4" y="80.4">6</text>
<text x="27.4" y="82.2">8</text>
<text x="34.6" y="79.2">VCO2-PITCH</text>
<text x="34.6" y="81">ADSR-PWM2</text>
<text x="36.4" y="82.8">MCTL</text>
<text x="90.5" y="82.8">VCO-LFO</text>
<text x="119.4" y="82.8">LFO-PWM2</text>
<text x="128.4" y="80.4">VCO2</text>
<text x="179.6" y="83.9">+5VR</text>
<text x="180.7" y="79.2">NOISE</text>
<text x="201.4" y="78.6">3</text>
<text x="201.4" y="80.4">5</text>
<text x="201.4" y="82.2">7</text>
<text x="207.8" y="78.6">4</text>
<text x="207.8" y="80.4">6</text>
<text x="207.8" y="82.2">8</text>
<text x="5.8" y="84.6">GLD-BND</text>
<text x="21.1" y="84">9</text>
<text x="21.1" y="85.9">11</text>
<text x="21.1" y="87.6">13</text>
<text x="21.1" y="89.5">15</text>
<text x="26.6" y="85.9">12</text>
<text x="26.6" y="87.6">14</text>
<text x="26.6" y="89.5">16</text>
<text x="26.6" y="84">10</text>
<text x="34.6" y="86.4">VCO-MOD</text>
<text x="36.4" y="84.6">ADSR</text>
<text x="78.8" y="84">VIN</text>
<text x="78.8" y="87.6">POT</text>
<text x="83.9" y="84">VO</text>
<text x="119.4" y="88.2">VCO-KBD</text>
<text x="119.4" y="86.4">VCO2-PWM</text>
<text x="131.1" y="84">PWM1</text>
<text x="131.1" y="85.9">PWM2</text>
<text x="131.1" y="87.6">PWM3</text>
<text x="131.1" y="89.5">PITCH1</text>
<text x="139.2" y="85.9">RAMP</text>
<text x="139.7" y="84">PWM</text>
<text x="179.6" y="85.6">-5VR</text>
<text x="190.1" y="87.5">VCC</text>
<text x="190.4" y="89.3">-15</text>
<text x="201.4" y="84">9</text>
<text x="201.4" y="85.9">11</text>
<text x="201.4" y="87.6">13</text>
<text x="201.4" y="89.5">15</text>
<text x="206.9" y="85.9">12</text>
<text x="206.9" y="87.6">14</text>
<text x="206.9" y="89.5">16</text>
<text x="206.9" y="84">10</text>
<text x="217.1" y="89.3">-15</text>
<text x="217.1" y="87.5">VCC</text>
<text x="9" y="93.8">A</text>
<text x="76.1" y="90.9">CTL PROC</text>
<text x="76.3" y="93.1">CTL2</text>
<text x="117.6" y="95.4">VCO2_OFF</text>
<text x="117.6" y="93.6">VCO2-PITCH</text>
<text x="119.4" y="90">VCO-BEND</text>
<text x="121.2" y="91.8">VCO-LFO</text>
<text x="131.1" y="91.2">PITCH2</text>
<text x="131.1" y="93.1">PITCH3</text>
<text x="131.1" y="94.9">PITCH4</text>
<text x="201.4" y="92.2">HEADER 8X2</text>
<text x="76.1" y="100.3">CTL7</text>
<text x="131.1" y="96.7">PITCH5</text>
<text x="247.4" y="99">MI+</text>
<text x="247.4" y="100.8">MI-</text>
<text x="256.4" y="97.4">M4</text>
<text x="256.8" y="99.4">+</text>
<text x="256.8" y="101.4">-</text>
<text x="260.6" y="100.8">IN</text>
<text x="70.7" y="102.6">ADSR</text>
<text x="78.8" y="103.9">VIN</text>
<text x="78.8" y="107.5">POT</text>
<text x="83.9" y="103.9">VO</text>
<text x="121.2" y="104.4">+5VR</text>
<text x="121.2" y="106.2">-5VR</text>
<text x="131.1" y="105.7">VREF5N</text>
<text x="131.1" y="107.5">VREF5P</text>
<text x="249.2" y="104.4">MT+</text>
<text x="250.3" y="106.4">MT-</text>
<text x="256.6" y="104.8">+</text>
<text x="256.8" y="106.6">-</text>
<text x="259.9" y="106.2">THRU</text>
<text x="76.1" y="110.7">CTL PROC</text>
<text x="128.4" y="110.7">VCO-TOP</text>
<text x="249.2" y="111.6">MO-</text>
<text x="250.3" y="110">MO+</text>
<text x="256.8" y="110">+</text>
<text x="256.8" y="112.2">-</text>
<text x="260" y="111.6">OUT</text>
<text x="201.4" y="119.2">JP7</text>
<text x="256.1" y="116.1">MIDI CON</text>
<text x="183.4" y="124.4">SLEV</text>
<text x="183.4" y="122.6">ALEV</text>
<text x="186.1" y="120.7">ADSRCMP</text>
<text x="201.4" y="121.9">1</text>
<text x="201.4" y="123.7">3</text>
<text x="201.4" y="125.5">5</text>
<text x="207.8" y="121.9">2</text>
<text x="207.8" y="123.7">4</text>
<text x="207.8" y="125.5">6</text>
<text x="183.6" y="126.2">RLEV</text>
<text x="187.9" y="129.7">DRUM2</text>
<text x="187.9" y="127.8">DRUM1</text>
<text x="187.9" y="131.4">DRUM3</text>
<text x="201.4" y="127.3">7</text>
<text x="201.4" y="129.1">9</text>
<text x="201.4" y="130.9">11</text>
<text x="206.9" y="130.9">12</text>
<text x="206.9" y="129.1">10</text>
<text x="207.8" y="127.3">8</text>
<text x="243.8" y="127.9">SYNC_OUT</text>
<text x="260.9" y="126.4">J1</text>
<text x="187.9" y="133.3">DRUM4</text>
<text x="201.4" y="137.2">HEADER 8X2</text>
<text x="201.4" y="132.7">13</text>
<text x="201.4" y="134.5">15</text>
<text x="206.9" y="132.7">14</text>
<text x="206.9" y="134.5">16</text>
<text x="250.6" y="137">A</text>
<text x="255.7" y="135.3">PHONEJACK</text>
<text x="221.8" y="146.1">A</text>
<text x="4" y="152.7">J2</text>
<text x="22" y="154.9">SYNCIN_U</text>
<text x="34.6" y="152.7">R1</text>
<text x="54.5" y="151.1">VCC</text>
<text x="34.6" y="160.5">1K</text>
<text x="59" y="156.9">D1</text>
<text x="59.9" y="159.8">1N914</text>
<text x="4" y="164.1">PHONEJACK</text>
<text x="21.6" y="162.3">A</text>
<text x="58.1" y="163.9">SYNC</text>
<text x="59" y="169.5">D2</text>
<text x="59.9" y="172.4">1N914</text>
<text x="9" y="178.5">A</text>
<text x="19.8" y="178.5">D</text>
<text x="55.9" y="176.7">A</text>
<text x="207.7" y="189.4">Title</text>
<text x="207.7" y="194.8">Size</text>
<text x="215" y="194.8">Document Number</text>
<text x="267.2" y="194.8">Rev</text>
<text x="269.1" y="196.6">B</text>
<text x="207.7" y="200.1">Date:</text>
<text x="217.1" y="200.1">Wednesday, April 16, 2014</text>
<text x="243.8" y="200.1">Sheet</text>
<text x="252.8" y="200.1">1</text>
<text x="258.2" y="200.1">of</text>
<text x="263.6" y="200.1">20</text>
</g>
<g font-size="1.3">
<text x="29.2" y="1.7">5</text>
<text x="83.3" y="1.7">4</text>
<text x="137.4" y="1.7">3</text>
<text x="191.5" y="1.7">2</text>
<text x="245.6" y="1.7">1</text>
<text x=".8" y="28.1">D</text>
<text x="273.1" y="28.1">D</text>
<text x=".8" y="77.6">C</text>
<text x="273.1" y="77.6">C</text>
<text x=".8" y="127.3">B</text>
<text x="273.1" y="127.3">B</text>
<text x=".8" y="176.8">A</text>
<text x="273.1" y="176.8">A</text>
<text x="29.2" y="201.9">5</text>
<text x="83.3" y="201.9">4</text>
<text x="137.4" y="201.9">3</text>
<text x="191.5" y="201.9">2</text>
<text x="245.6" y="201.9">1</text>
</g>
</svg>
